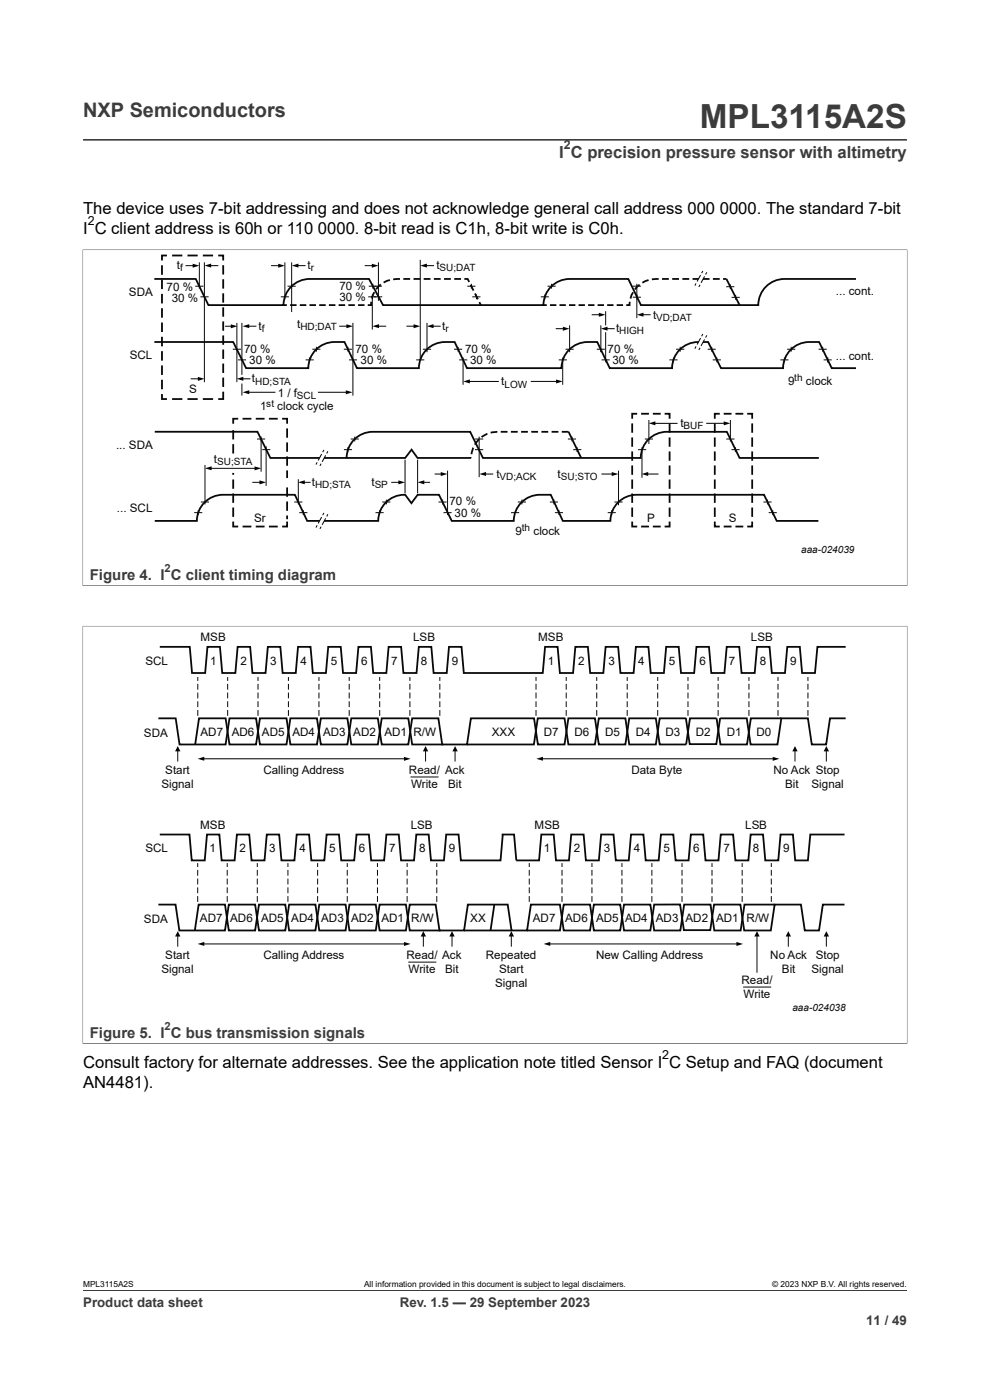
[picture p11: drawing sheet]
<svg xmlns="http://www.w3.org/2000/svg" width="210mm" height="297mm" viewBox="0 0 210 297" stroke-linecap="round" stroke-linejoin="round" font-family="sans-serif">
<path d="M17.6 29.7h174.8M17.5 53h175M17.6 52.9v71.4M192.4 52.9v71.4M17.5 124.2h175" fill="none" stroke="#3c3c3c" stroke-width=".21"/>
<g fill="none" stroke="#090909" stroke-width=".38">
<path d="M32.7 59.2h8.8l2.7 5.5h15.9a5.5 5.5 0 0 1 5.6-5.5h12.6l2.9 5.5h34.1a5.5 5.5 0 0 1 5.5-5.5h12.5l2.6 5.5h25a5.5 5.5 0 0 1 5.5-5.5h15.2M82.7 59.4l-1.3 .5M84.8 59.2l-1.4 .1M85.6 59.2h1.4M87.7 59.2h1.5M89.9 59.2h1.4M92 59.2h1.5M94.2 59.2h1.4M96.4 59.2h1.4M98.5 59.2h.7l.3 .6M137.6 59.4l-1.3 .6M139.7 59.2l-1.4 .1"/>
<path d="M140.4 59.2h1.5M142.6 59.2h1.4M144.8 59.2h1.4M146.9 59.2h1.4M149.1 59.2h1.4M151.2 59.2h1.5M153.4 59.2h.7l2.8 5.5M32.7 72.6h16.8l2.7 5.5h13.2a5.5 5.5 0 0 1 5.5-5.5h2.2l2.6 5.5h13.2a5.5 5.5 0 0 1 5.5-5.5h2l2.7 5.5h20a5.5 5.5 0 0 1 5.6-5.5h2l2.6 5.5h13.3a5.5 5.5 0 0 1 5.5-5.5h2.1l2.7 5.5h13.2a5.5 5.5 0 0 1 5.6-5.5h2.1l2.6 5.5h5.2M60.1 64.7h.7M61.5 64.7h1.4M63.6 64.7h1.4M65.7 64.7h1.3"/>
<path d="M67.7 64.7h1.4M69.8 64.7h1.3M71.8 64.7h1.4M73.9 64.7h1.4M76 64.7h1.3M78.8 64l-.1 .7h-.7M79.4 62l-.5 1.3M80.8 60.3l-1 1.1M99.8 60.4l.6 1.2M100.8 62.3l.6 1.2M101.7 64.1l.3 .6M115.3 64.7h.7"/>
<path d="M116.7 64.7h1.3M118.7 64.7h1.3M120.7 64.7h1.4M122.7 64.7h1.4M124.7 64.7h1.4M126.8 64.7h1.3M128.8 64.7h1.3M130.8 64.7h1.4M133.6 64l-.1 .7h-.7M134.3 62l-.6 1.3M135.7 60.4l-1 1M32.8 91.6h21.8l2.7 5.6h16.2a5.5 5.5 0 0 1 5.6-5.6h20.6l2.7 5.6h33.5a5.5 5.5 0 0 1 5.6-5.6h12.7l2.7 5.6h16.8"/>
<path d="M99.9 97.1l-11.3 .1-1.3-1.8-1.4 1.8h-12.4M100.4 95l-.4 1.4M101.6 93.2l-.9 1.1M103.4 92l-1.2 .7M105.5 91.6l-1.4 .2M106.2 91.6h1.5M108.4 91.6h1.4M110.5 91.6h1.5M112.7 91.6h1.4M114.9 91.6h1.4M117 91.6h1.4M119.2 91.6h1.4l2.7 5.6"/>
<path d="M32.8 110.5h9a5.5 5.5 0 0 1 5.5-5.5h15.3l2.6 5.5h15a5.6 5.6 0 0 1 5.7-5.5l1.4 1.8 1.3-1.8h4.5l2.7 5.5h13.2a5.5 5.5 0 0 1 5.5-5.5h2.3l2.6 5.5h10.1a5.5 5.5 0 0 1 5.5-5.5h27.1l2.7 5.5h8.8"/>
</g>
<g fill="none" stroke="#090909" stroke-width=".21">
<path d="M42.3 55.7v5.5M43.4 55.7v25.4M60.4 55.7v7.8M61.9 55.7v10.5M80.3 55.7v8.1M89.1 55.1v21.2M41.4 60.7h1.7M42.5 63h1.7M49.4 74.1h1.7M50.2 68.5v12.6M50.5 76.3h1.7M51.3 68.5v11"/>
<path d="M59.6 63h1.7M61 60.7h1.7M61.9 60.2v1M64.8 76.3h1.7M65.7 75.8v1.1M66.3 74.1h1.7M67.1 73.6v1M72.9 74.1h1.8M73.8 73.6v1M74 76.3h1.7M74.9 68.5v15.4M78.1 63h3"/>
<path d="M78.2 60.7h2.8M79 62.5v7.4M79.1 60.2v1M88.3 76.3h1.7M89.7 74.1h1.7M90.6 68.5v6.2M96.3 74.1h1.7M97.2 73.6v1M97.4 76.3h1.7M98.2 75.8v5.8M99.1 60.7h1.8M100 60.2v1"/>
<path d="M100.2 63h1.7M101.1 62.5v1M114.7 63h1.7M115.6 62.5v1M116.1 60.7h1.8M117 60.2v1M118.5 76.3h1.8M119.4 75.8v5.8M120 74.1h1.7M120.8 69v5.7M126.6 74.1h1.7M127.5 69v5.7"/>
<path d="M127.6 76.3h1.7M128.5 66v3M128.5 70.5v6.4M134.2 60.7h1.7M134.2 63.1h1.7M135.1 60.2v7.3M135.1 62.5v1M142 76.3h1.7M142.8 75.8v1.1M143.4 74.1h1.7M144.3 73.6v1M150.1 74.1h1.7"/>
<path d="M151 73.6v1M151.2 76.3h1.7M152 75.8v1.1M154 60.8h1.8M154.9 60.3v1M155.2 63.1h1.7M156 62.6v1M165.5 76.3h1.8M166.4 75.8v1.1M167 74.1h1.7M167.8 73.6v1M173.6 74.1h1.8"/>
<path d="M174.5 73.6v1M174.7 76.3h1.7M175.6 75.8v1.1M43.5 98.6v8.4M51.3 81.4v2.5M54.5 93.1h1.7M55.4 92.6v7.5M55.6 95.4h1.7M56.5 94.7v8.4M73 95.4h1.7M73.8 94.9v1M74.4 93.1h1.7"/>
<path d="M75.2 92.6v1M94.9 99.8v9.5M100.7 95.4h1.8M100.8 93.1h1.7M101.6 92.6v8.6M120.5 93.1h1.7M121.3 92.6v1M121.6 95.4h1.7M122.4 94.9v1M131.2 99.8v7.4M135.3 95.4h1.8M136.2 94.9v6.5"/>
<path d="M136.8 93.1h1.7M137.6 89.1v5.1M154.1 93.1h1.7M154.9 89.1v4.5M155.2 95.4h1.7M156 94.9v1M41.2 108.8h1.7M42 108.2v1.1M42.6 106.5h1.7M62.4 106.5h1.7M63.3 101.7v5.3M63.5 108.8h1.7"/>
<path d="M64.3 108.2v1.1M79.7 108.8h1.7M80.5 108.2v1.1M81.1 106.5h1.7M82 106v1M93 106.5h1.7M93.9 106v1M94.1 108.8h1.7M108.4 108.8h1.7M109.8 106.5h1.8M110.7 106v1M116.6 106.5h1.8"/>
<path d="M117.5 106v1M117.7 108.8h1.7M118.6 108.2v1.1M128.9 108.8h1.7M129.8 108.2v1.1M130.3 106.5h1.8M161.9 106.5h1.8M162.8 106v1M163.1 108.8h1.7M163.9 108.2v1.1"/>
</g>
<g fill="none" stroke="#000" stroke-width=".21">
<path d="M39.5 56.4h1.7M44.5 56.4h1.7M57.6 56.4h1.7M63 56.4h1.7M77.5 56.4h1.7M90.3 56.4h1.7M47.9 69.2h1.3M52.6 69.2h1.7M72.1 69.2h1.7M80.1 69.2h1.7M86.3 69.2h1.7M91.7 69.2h1.7"/>
<path d="M118 69.7h1.7M125.6 66.8h1.7M128.6 69.7h1.7M136.2 66.8h1.7M40.6 80.4h1.7M44.6 99.4h9.7M51.3 80.4h1.7M52.6 83.2h5.7M67.5 83.2h6.1M85.9 97.6v6.9M88.6 97.6v6.9M99.4 80.9h6.3"/>
<path d="M112.7 80.9h5.5M138.7 89.8h4.9M149.9 89.8h3.9M83.1 102.3h1.7M89.7 102.3h1.4M92.3 100.6h1.5M102.8 100.6h1.7M127.7 100.6h2.3M137.2 100.6h2.4"/>
</g>
<g fill="#000">
<path d="M40.9 55.9l1.4 .5-1.4 .4zM43.4 56.4l1.4-.5v.9zM59 55.9l1.4 .5-1.4 .4zM61.9 56.4l1.4-.5v.9zM78.9 55.9l1.4 .5-1.4 .4zM89.1 56.4l1.5-.5v.9zM49 68.8l1.4 .4-1.4 .4zM50.2 80.4l1.4-.5v.9zM51.5 69.2l1.4-.4v.8zM73.5 68.8l1.4 .4-1.4 .4zM79 69.2l1.4-.4v.8zM87.7 68.8l1.4 .4-1.4 .4z"/>
<path d="M90.6 69.2l1.4-.4v.8zM119.4 69.3l1.4 .4-1.4 .5zM127 66.4l1.4 .4-1.4 .4zM127.5 69.7l1.4-.4v.8zM135.1 66.8l1.4-.5v.9zM42 80l1.4 .4-1.4 .4zM43.5 99.4l1.4-.5v.9zM51.5 83.2l1.4-.4v.8zM54 98.9l1.4 .5-1.4 .4zM73.4 82.8l1.4 .4-1.4 .5zM98.3 80.9l1.4-.4v.8zM118 80.5l1.4 .4-1.4 .4z"/>
<path d="M137.6 89.8l1.4-.4v.8zM153.5 89.4l1.4 .4-1.4 .4zM84.5 101.9l1.4 .4-1.4 .5zM88.6 102.3l1.4-.4v.8zM93.5 100.1l1.4 .5-1.4 .4zM101.7 100.6l1.4-.5v.9zM129.8 100.1l1.4 .5-1.4 .4zM136.1 100.6l1.4-.5v.9z"/>
</g>
<path d="M149.1 70.9l.8 .2-1.7 3.1-.8-.2z" fill="#fefefe"/>
<path d="M147.6 73.5l-.2 .5M148.5 73.8l-.3 .4M148.6 71.7l-.7 1.4M149.1 70.9l-.3 .4M149.5 72l-.8 1.4M149.9 71.1l-.2 .5" fill="none" stroke="#000" stroke-width=".21"/>
<path d="M149.1 57.5l.8 .3-1.7 3.1-.8-.3z" fill="#fefefe"/>
<path d="M148.6 58.4l-.7 1.3M149.1 57.5l-.3 .5M149.5 58.6l-.8 1.4M149.9 57.8l-.2 .4M147.6 60.1l-.2 .5M148.5 60.4l-.3 .5" fill="none" stroke="#000" stroke-width=".21"/>
<path d="M68.7 108.8l.9 .3-1.7 3.1-.9-.3z" fill="#fefefe"/>
<path d="M67.3 111.5l-.3 .4M68.1 111.7l-.2 .5M68.2 109.7l-.7 1.3M68.7 108.8l-.2 .5M69.1 110l-.8 1.3M69.6 109.1l-.3 .5" fill="none" stroke="#000" stroke-width=".21"/>
<path d="M68.7 95.5l.9 .2-1.7 3.1-.9-.2z" fill="#fefefe"/>
<path d="M67.3 98.1l-.3 .5M68.1 98.4l-.2 .4M68.2 96.3l-.7 1.4M68.7 95.5l-.2 .4M69.1 96.6l-.8 1.4M69.6 95.7l-.3 .5M53.6 102.3h1.7M64.4 102.3h1.4M43.1 161h43M114.9 161h49.4M43.1 200.3h43M116.4 200.3h40.2" fill="none" stroke="#000" stroke-width=".21"/>
<g fill="none" stroke="#090909" stroke-width=".38">
<path d="M34.4 56.3v2M34.4 59.3v2M35.4 54.2h-1v1.1M36.5 54.2h2.2M39.8 54.2h2.1M43 54.2h2.2M46.3 54.2h1v1.1M47.3 56.3v1.9M47.3 59.2v2M34.4 62.3v2.1M34.4 65.4v2M34.4 68.4v2"/>
<path d="M34.4 71.4v2.1M34.4 74.5v2M34.4 77.5v2M47.3 62.2v2M47.3 65.2v2M47.3 68.2v2M47.3 71.2v1.9M47.3 74.1v2M47.3 77.1v2M34.4 83.6v1.1h1M34.4 80.6v2M36.5 84.7h2.2"/>
<path d="M39.8 84.7h2.1M43 84.7h2.2M47.3 83.1v1.6h-1M47.3 80.1v2M49.5 91.3v1.9M49.5 94.2v2M50.5 88.8h-1v1.1M51.5 88.8h1.8M54.3 88.8h1.8M57 88.8h1.9M59.8 88.8h1.1v1.1M60.9 90.9v2"/>
<path d="M60.9 93.9v1.9M60.9 96.8v2M60.9 99.8v1.6M134.1 89.8v2M134.1 92.8v2M134.1 95.8v2M134.1 98.7v2M135.2 87.8h-1.1v1M136 87.8h1.7M138.5 87.8h1.6M141 87.8h1v1M142 89.8v2"/>
<path d="M142 92.8v2M142 95.8v2M142 98.7v2M151.6 89.8v2M151.6 92.8v2M151.6 95.8v2M151.6 98.7v2M152.7 87.8h-1.1v1M153.5 87.8h1.7M156 87.8h1.7M158.5 87.8h1.1v1M159.6 89.8v2"/>
<path d="M159.6 92.8v2M159.6 95.8v2M159.6 98.7v2M49.5 110.6v1.1h1M49.5 100.3v.4M49.5 101.7v2M49.5 104.7v2M49.5 107.7v2M51.5 111.7h1.8M54.3 111.7h1.8M57 111.7h1.9M60.9 110.6v1.1h-1.1"/>
<path d="M60.9 103.4v2M60.9 106.4v2M60.9 109.4v.7M134.1 110.6v1.1h1.1M134.1 101.7v2M134.1 104.7v2M134.1 107.7v2M136 111.7h1.7M138.5 111.7h1.6M142 110.6v1.1h-1M142 101.7v2M142 104.7v2"/>
<path d="M142 107.7v2M151.6 110.6v1.1h1.1M151.6 101.7v2M151.6 104.7v2M151.6 107.7v2M153.5 111.7h1.7M156 111.7h1.7M159.6 110.6v1.1h-1.1M159.6 101.7v2M159.6 104.7v2M159.6 107.7v2M33.9 137.2h6.4l.4 5.6h2.8l.5-5.6h2.7l.4 5.6h2.8l.5-5.6h2.7l.4 5.6h2.8l.5-5.6h2.7l.4 5.6h2.8l.5-5.6h2.7l.5 5.6h2.7l.5-5.6h2.7l.5 5.6h2.7l.5-5.6h2.7l.5 5.6h2.8l.4-5.6h2.7l.5 5.6h2.8l.4-5.6h2.7l.5 5.6h2.8l.4-5.6h2.7l.5 5.6h16.7l.5-5.6h2.7l.5 5.6h2.8l.4-5.6h2.7l.5 5.6h2.8l.5-5.6h2.6l.5 5.6h2.8l.5-5.6h2.6l.5 5.6h2.8l.5-5.6h2.7l.5 5.6h2.7l.5-5.6h2.7l.5 5.6h2.8l.4-5.6h2.7l.5 5.6h2.8l.5-5.6h2.6l.5 5.6h2.8l.5-5.6h2.7l.4 5.6h2.8l.5-5.6h6"/>
<path d="M33.6 152.4h3.7l.8 5.5h9.8l.8-5.5h5.6l.8 5.5h5.7l.8-5.5h5.6l.9 5.5h5.6l.8-5.5h5.7l.8 5.5h5.6l.8-5.5h5.6l.8 5.5h5.3l.8-5.5h13.4l.8 5.5h5.6l.9-5.5h5.6l.8 5.5h5.7l.8-5.5h5.6l.8 5.5h5.6l.9-5.5h5.6l.8 5.5h5.7l.8-5.5h6.4M41.4 157.9l.8-5.5h5.7l.8 5.5h5.6l.8-5.5h5.7l.8 5.5h5.6l.9-5.5h5.6l.8 5.5h5.7l.8-5.5h5.6l.8 5.5h6.6M145.5 152.3l.8 5.6h5.6l.9-5.6M145.5 152.4h-5.6l-.8 5.5h-5.6l-.8-5.5h-5.7l-.8 5.5h-5.6l-.9-5.5h-5.6l-.8 5.5h-14.2M152.8 152.4h5.6l.8 5.5h5.7l.8-5.5h5.7l.8 5.5h3l.9-5.5h3.3M33.9 177h6.3l.5 5.5h2.7l.5-5.5h2.6l.5 5.5h2.8l.4-5.5h2.7l.5 5.5h2.7l.5-5.5h2.6l.5 5.5h2.8l.4-5.5h2.7l.4 5.5h2.8l.5-5.5h2.6l.5 5.5h2.7l.5-5.5h2.6l.5 5.5h2.8l.5-5.5h2.6l.5 5.5h2.7l.5-5.5h2.6l.5 5.5h2.8l.4-5.5h2.7l.5 5.5h8.4l.5-5.5M106.4 177h2.6l.5 5.5h4.8l.5-5.5h2.7l.4 5.5h2.8l.5-5.5h2.6l.5 5.5h2.7l.5-5.5h2.6l.5 5.5h2.8l.5-5.5h2.6l.5 5.5h2.7l.5-5.5h2.6l.5 5.5h2.8l.4-5.5h2.7l.4 5.5h2.8l.5-5.5h2.6l.5 5.5h2.8l.4-5.5h2.7l.4 5.5h2.8l.5-5.5h2.6l.5 5.5h2.7l.5-5.5h7.2M33.6 191.9h3.6l.8 5.5h9.7l.8-5.5h5.6l.8 5.5h5.6l.8-5.5h5.6l.8 5.5h5.6l.8-5.5h5.6l.8 5.5h5.6l.8-5.5h5.5l.8 5.5h5.2l.8-5.5h8.5l.8 5.5h3.3l.8-5.5h6.2l.8 5.5h5.6l.8-5.5h5.6l.8 5.5h5.6l.8-5.5h5.5l.8 5.4h5.6l.8-5.4h5.6l.8 5.5h5.6l.8-5.5h5.6l.8 5.5h3l.8-5.5h4.6M41.3 197.4l.8-5.5h5.6l.8 5.5h5.6l.8-5.5h5.6l.8 5.5h5.6l.8-5.5h5.6l.8 5.5h5.6l.8-5.5h5.6l.8 5.5h6.5M98.4 197.4h10.1M104.9 191.9l-.8 5.5M164.3 191.9h-6.4l-.8 5.5h-5.6l-.8-5.5h-5.6l-.8 5.5h-5.5l-.8-5.5h-5.6l-.8 5.5h-5.6l-.8-5.5h-5.6l-.8 5.5h-7"/>
</g>
<g fill="#000">
<path d="M55 101.9l1.5 .4-1.5 .5zM63.2 102.3l1.5-.4v.8zM37.7 158.3l.6 1.1h-1.2zM90.3 158.3l.5 1.1h-1.1zM96.5 158.3l.6 1.1h-1.1zM168.6 158.3l.6 1.1h-1.1zM175.3 158.3l.6 1.1h-1.2zM41.9 161l1.4-.5v.9zM85.7 160.6l1.4 .4-1.4 .4zM113.8 161l1.4-.5v.9zM163.9 160.6l1.4 .4-1.4 .4zM37.7 197.5l.6 1.2h-1.2z"/>
<path d="M41.9 200.3l1.4-.5v.9zM89.8 197.5l.6 1.2h-1.2zM95.9 197.5l.5 1.2h-1.1zM108.5 197.5l.5 1.2h-1.1zM115.3 200.3l1.4-.5v.9zM160.6 197.5l.5 1.2h-1.1zM167.2 197.5l.6 1.2h-1.1zM175.3 197.5l.6 1.2h-1.2zM85.7 199.8l1.4 .5-1.4 .4zM156.2 199.8l1.4 .5-1.4 .4z"/>
</g>
<path d="M17.5 132.8h175M17.6 132.8v88.6M192.4 132.8v88.6M17.5 221.4h175M17.6 273.8h174.8" fill="none" stroke="#3c3c3c" stroke-width=".21"/>
<g fill="none" stroke="#090909" stroke-width=".21">
<path d="M37.7 159v2.4M42 143.6v.9M42 145.1v1.2M42 146.9v1.3M42 148.8v1.2M42 150.6v1.3M48.3 143.6v.9M48.3 145.1v1.2M48.3 146.9v1.3M48.3 148.8v1.2M48.3 150.6v1.3M54.7 143.6v.9"/>
<path d="M54.7 145.1v1.2M54.7 146.9v1.3M54.7 148.8v1.2M54.7 150.6v1.3M61.2 143.6v.9M61.2 145.1v1.2M61.2 146.9v1.3M61.2 148.8v1.2M61.2 150.6v1.3M67.7 143.6v.9M67.7 145.1v1.2M67.7 146.9v1.3"/>
<path d="M67.7 148.8v1.2M67.7 150.6v1.3M74.1 143.6v.9M74.1 145.1v1.2M74.1 146.9v1.3M74.1 148.8v1.2M74.1 150.6v1.3M80.5 143.6v.9M80.5 145.1v1.2M80.5 146.9v1.3M80.5 148.8v1.2M80.5 150.6v1.3"/>
<path d="M86.9 143.6v.9M86.9 145.1v1.2M86.9 146.9v1.3M86.9 148.8v1.2M86.9 150.6v1.3M90.3 159v2.4M93.3 143.6v.9M93.3 145.1v1.2M93.3 146.9v1.3M93.3 148.8v1.2M93.3 150.6v1.3M96.5 159v2.4"/>
<path d="M113.7 143.6v.9M113.7 145.1v1.2M113.7 146.9v1.3M113.7 148.8v1.2M113.7 150.6v1.3M120.1 143.6v.9M120.1 145.1v1.2M120.1 146.9v1.3M120.1 148.8v1.2M120.1 150.6v1.3M126.6 143.6v.9M126.6 145.1v1.2"/>
<path d="M126.6 146.9v1.3M126.6 148.8v1.2M126.6 150.6v1.3M133 143.6v.9M133 145.1v1.2M133 146.9v1.3M133 148.8v1.2M133 150.6v1.3M139.5 143.6v.9M139.5 145.1v1.2M139.5 146.9v1.3M139.5 148.8v1.2"/>
<path d="M139.5 150.6v1.3M145.9 143.6v.9M145.9 145.1v1.2M145.9 146.9v1.3M145.9 148.8v1.2M145.9 150.6v1.3M152.3 143.6v.9M152.3 145.1v1.2M152.3 146.9v1.3M152.3 148.8v1.2M152.3 150.6v1.3M158.9 143.6v.9"/>
<path d="M158.9 145.1v1.2M158.9 146.9v1.3M158.9 148.8v1.2M158.9 150.6v1.3M165 143.6v.9M165 145.1v1.2M165 146.9v1.3M165 148.8v1.2M165 150.6v1.3M168.6 159v2.4M171.4 143.6v.9M171.4 145.1v1.2"/>
<path d="M171.4 146.9v1.3M171.4 148.8v1.2M171.4 150.6v1.3M175.3 159v2.4M87.2 164.8h5.7M37.7 198.3v2.4M41.9 183.1v.8M41.9 184.5v1.3M41.9 186.4v1.2M41.9 188.2v1.3M41.9 190.1v1.2M48.2 183.1v.8"/>
<path d="M48.2 184.5v1.3M48.2 186.4v1.2M48.2 188.2v1.3M48.2 190.1v1.2M54.6 183.1v.8M54.6 184.5v1.3M54.6 186.4v1.2M54.6 188.2v1.3M54.6 190.1v1.2M61.1 183.1v.8M61.1 184.5v1.3M61.1 186.4v1.2"/>
<path d="M61.1 188.2v1.3M61.1 190.1v1.2M67.4 183.1v.8M67.4 184.5v1.3M67.4 186.4v1.2M67.4 188.2v1.3M67.4 190.1v1.2M73.7 183.1v.8M73.7 184.5v1.3M73.7 186.4v1.2M73.7 188.2v1.3M73.7 190.1v1.2"/>
<path d="M80.1 183.1v.8M80.1 184.5v1.3M80.1 186.4v1.2M80.1 188.2v1.3M80.1 190.1v1.2M86.4 183.1v.8M86.4 184.5v1.3M86.4 186.4v1.2M86.4 188.2v1.3M86.4 190.1v1.2M89.8 198.3v2.4M92.6 183.1v.8"/>
<path d="M92.6 184.5v1.3M92.6 186.4v1.2M92.6 188.2v1.3M92.6 190.1v1.2M95.9 198.3v2.4M108.5 198.3v2.4M112.3 183.1v.8M112.3 184.5v1.3M112.3 186.4v1.2M112.3 188.2v1.3M112.3 190.1v1.2M119.2 183.1v.8"/>
<path d="M119.2 184.5v1.3M119.2 186.4v1.2M119.2 188.2v1.3M119.2 190.1v1.2M125.6 183.1v.8M125.6 184.5v1.3M125.6 186.4v1.2M125.6 188.2v1.3M125.6 190.1v1.2M131.9 183.1v.8M131.9 184.5v1.3M131.9 186.4v1.2"/>
<path d="M131.9 188.2v1.3M131.9 190.1v1.2M138.3 183.1v.8M138.3 184.5v1.3M138.3 186.4v1.2M138.3 188.2v1.3M138.3 190.1v1.2M144.7 183.1v.8M144.7 184.5v1.3M144.7 186.4v1.2M144.7 188.2v1.3M144.7 190.1v1.2"/>
<path d="M151 183.1v.8M151 184.5v1.3M151 186.4v1.2M151 188.2v1.3M151 190.1v1.2M157.4 183.1v.8M157.4 184.5v1.3M157.4 186.4v1.2M157.4 188.2v1.3M157.4 190.1v1.2M160.6 198.3v7.9M163.6 183.1v.8"/>
<path d="M163.6 184.5v1.3M163.6 186.4v1.2M163.6 188.2v1.3M163.6 190.1v1.2M167.2 198.3v2.4M175.3 198.3v2.4M86.7 204.1h5.7M157.7 209.4h5.8"/>
</g>
<text font-size="7.1" fill="#3c3c3c" x="148.5" y="27.2">MPL3115A2S</text>
<text font-size="4.2" fill="#3c3c3c" x="17.6" y="24.8">NXP Semiconductors</text>
<text font-size="3.5" fill="#3c3c3c" x="118.6" y="33.5">I C precision pressure sensor with altimetry</text>
<g font-size="3.5">
<text x="17.6" y="45.4">The device uses 7-bit addressing and does not acknowledge general call address 000 0000. The standard 7-bit</text>
<text x="17.6" y="49.6">I C client address is 60h or 110 0000. 8-bit read is C1h, 8-bit write is C0h.</text>
<text x="17.6" y="226.6">Consult factory for alternate addresses. See the application note titled Sensor I C Setup and FAQ (document</text>
<text x="17.6" y="230.8">AN4481).</text>
</g>
<g font-size="3.2" fill="#3c3c3c">
<text x="19" y="123.1">Figure 4. I C client timing diagram</text>
<text x="19" y="220.2">Figure 5. I C bus transmission signals</text>
</g>
<g font-size="2.8" fill="#3c3c3c">
<text x="17.6" y="277.3">Product data sheet</text>
<text x="84.8" y="277.3">Rev. 1.5 — 29 September 2023</text>
<text x="183.7" y="281">11 / 49</text>
</g>
<text font-size="2.6" fill="#3c3c3c" x="119.6" y="31.6">2</text>
<g font-size="2.6">
<text x="18.6" y="47.8">2</text>
<text x="140.5" y="224.8">2</text>
</g>
<g font-size="2.5" fill="#090909">
<text x="37.5" y="57.1">t</text>
<text x="65.3" y="57.1">t</text>
<text x="92.6" y="57.1">t</text>
<text x="27.3" y="62.7">SDA</text>
<text x="35.3" y="61.6">70 %</text>
<text x="36.4" y="64.1">30 %</text>
<text x="72" y="61.5">70 %</text>
<text x="72" y="63.9">30 %</text>
<text x="177.3" y="62.5">... cont.</text>
<text x="54.8" y="70">t</text>
<text x="63" y="69.5">t</text>
<text x="93.8" y="70">t</text>
<text x="130.7" y="70.4">t</text>
<text x="138.5" y="67.6">t</text>
<text x="27.5" y="76.2">SCL</text>
<text x="51.8" y="74.8">70 %</text>
<text x="52.9" y="77.3">30 %</text>
<text x="75.4" y="74.8">70 %</text>
<text x="76.5" y="77.3">30 %</text>
<text x="98.7" y="74.8">70 %</text>
<text x="99.7" y="77.3">30 %</text>
<text x="128.9" y="74.8">70 %</text>
<text x="129.9" y="77.3">30 %</text>
<text x="177.3" y="76.4">... cont.</text>
<text x="40.1" y="83.4">S</text>
<text x="53.4" y="81.1">t</text>
<text x="106.3" y="81.8">t</text>
<text x="167.2" y="81.6">9</text>
<text x="171" y="81.6">clock</text>
<text x="55.2" y="87">1</text>
<text x="58.8" y="87">clock cycle</text>
<text x="58.9" y="84.1">1 / f</text>
<text x="24.6" y="95.2">... SDA</text>
<text x="144.4" y="90.5">t</text>
<text x="45.4" y="98.1">t</text>
<text x="105.3" y="101.3">t</text>
<text x="118.3" y="101.3">t</text>
<text x="66.1" y="103.2">t</text>
<text x="78.8" y="103.1">t</text>
<text x="95.3" y="107.2">70 %</text>
<text x="24.8" y="108.7">... SCL</text>
<text x="53.9" y="110.7">Sr</text>
<text x="96.4" y="109.6">30 %</text>
<text x="109.3" y="113.5">9</text>
<text x="113.2" y="113.5">clock</text>
<text x="137.3" y="110.7">P</text>
<text x="154.6" y="110.7">S</text>
<text x="42.5" y="136">MSB</text>
<text x="87.6" y="136">LSB</text>
<text x="114.2" y="136">MSB</text>
<text x="159.3" y="136">LSB</text>
<text x="30.9" y="141">SCL</text>
<text x="44.6" y="141">1</text>
<text x="51" y="141">2</text>
<text x="57.3" y="141">3</text>
<text x="63.8" y="141">4</text>
<text x="70.2" y="141">5</text>
<text x="76.6" y="141">6</text>
<text x="83" y="141">7</text>
<text x="89.3" y="141">8</text>
<text x="95.8" y="141">9</text>
<text x="116.2" y="141">1</text>
<text x="122.6" y="141">2</text>
<text x="129.1" y="141">3</text>
<text x="135.4" y="141">4</text>
<text x="141.9" y="141">5</text>
<text x="148.4" y="141">6</text>
<text x="154.6" y="141">7</text>
<text x="161.2" y="141">8</text>
<text x="167.6" y="141">9</text>
<text x="30.5" y="156.4">SDA</text>
<text x="42.5" y="156.1">AD7</text>
<text x="49.2" y="156.1">AD6 AD5 AD4 AD3 AD2</text>
<text x="81.5" y="156.1">AD1 R/W</text>
<text x="104.3" y="156.1">XXX</text>
<text x="115.4" y="156.1">D7</text>
<text x="121.9" y="156.1">D6</text>
<text x="128.3" y="156.1">D5</text>
<text x="134.9" y="156.1">D4</text>
<text x="141.2" y="156.1">D3</text>
<text x="147.6" y="156.1">D2</text>
<text x="154.2" y="156.1">D1</text>
<text x="160.5" y="156.1">D0</text>
<text x="34.2" y="167.1">Signal</text>
<text x="35.1" y="164.1">Start</text>
<text x="55.9" y="164.1">Calling Address</text>
<text x="86.7" y="164.1">Read/ Ack</text>
<text x="87.2" y="167.1">Write</text>
<text x="95.1" y="167.1">Bit</text>
<text x="133.9" y="164.1">Data Byte</text>
<text x="164.1" y="164.1">No Ack Stop</text>
<text x="166.6" y="167.1">Bit</text>
<text x="172.2" y="167.1">Signal</text>
<text x="42.5" y="175.8">MSB</text>
<text x="87.1" y="175.8">LSB</text>
<text x="113.4" y="175.8">MSB</text>
<text x="158.1" y="175.8">LSB</text>
<text x="30.9" y="180.8">SCL</text>
<text x="44.5" y="180.8">1</text>
<text x="50.8" y="180.8">2</text>
<text x="57.1" y="180.8">3</text>
<text x="63.5" y="180.8">4</text>
<text x="69.8" y="180.8">5</text>
<text x="76.1" y="180.8">6</text>
<text x="82.6" y="180.8">7</text>
<text x="88.9" y="180.8">8</text>
<text x="95.2" y="180.8">9</text>
<text x="115.4" y="180.8">1</text>
<text x="121.7" y="180.8">2</text>
<text x="128.1" y="180.8">3</text>
<text x="134.4" y="180.8">4</text>
<text x="140.7" y="180.8">5</text>
<text x="147.1" y="180.8">6</text>
<text x="153.5" y="180.8">7</text>
<text x="159.7" y="180.8">8</text>
<text x="166.1" y="180.8">9</text>
<text x="30.5" y="195.8">SDA</text>
<text x="42.4" y="195.5">AD7 AD6</text>
<text x="55.4" y="195.5">AD5 AD4 AD3 AD2 AD1 R/W</text>
<text x="99.8" y="195.5">XX</text>
<text x="113" y="195.5">AD7</text>
<text x="119.9" y="195.5">AD6</text>
<text x="126.4" y="195.5">AD5 AD4</text>
<text x="139.1" y="195.5">AD3 AD2 AD1 R/W</text>
<text x="35.1" y="203.4">Start</text>
<text x="55.9" y="203.4">Calling Address</text>
<text x="86.2" y="203.4">Read/ Ack</text>
<text x="103.1" y="203.4">Repeated</text>
<text x="126.4" y="203.4">New Calling Address</text>
<text x="163.4" y="203.4">No Ack</text>
<text x="173" y="203.4">Stop</text>
<text x="34.2" y="206.3">Signal</text>
<text x="86.7" y="206.3">Write</text>
<text x="94.4" y="206.3">Bit</text>
<text x="105" y="209.3">Signal</text>
<text x="105.9" y="206.3">Start</text>
<text x="157.3" y="208.7">Read/</text>
<text x="165.9" y="206.3">Bit</text>
<text x="172.2" y="206.3">Signal</text>
<text x="157.7" y="211.7">Write</text>
</g>
<g font-size="2.4" fill="#3c3c3c">
<text x="34.9" y="121.4">2</text>
<text x="34.9" y="218.6">2</text>
</g>
<g font-size="2.1" fill="#090909">
<text x="38.2" y="57.6">f</text>
<text x="66" y="57.6">r</text>
<text x="93.3" y="57.6">SU;DAT</text>
<text x="55.5" y="70.5">f</text>
<text x="63.7" y="70">HD;DAT</text>
<text x="94.5" y="70.5">r</text>
<text x="131.3" y="70.9">HIGH</text>
<text x="139.2" y="68.1">VD;DAT</text>
<text x="54.1" y="81.6">HD;STA</text>
<text x="107" y="82.2">LOW</text>
<text x="168.5" y="80.9">th</text>
<text x="56.5" y="86.3">st</text>
<text x="63" y="84.6">SCL</text>
<text x="145" y="91">BUF</text>
<text x="46.1" y="98.7">SU;STA</text>
<text x="106" y="101.8">VD;ACK</text>
<text x="119" y="101.8">SU;STO</text>
<text x="66.8" y="103.6">HD;STA</text>
<text x="79.5" y="103.6">SP</text>
<text x="110.7" y="112.8">th</text>
<text x="170" y="117.3">aaa-024039</text>
<text x="168.1" y="214.4">aaa-024038</text>
</g>
<g font-size="1.8">
<text x="17.6" y="273.1">MPL3115A2S</text>
<text x="77.2" y="273.1">All information provided in this document is subject to legal disclaimers.</text>
<text x="163.8" y="273.1">© 2023 NXP B.V. All rights reserved.</text>
</g>
</svg>
